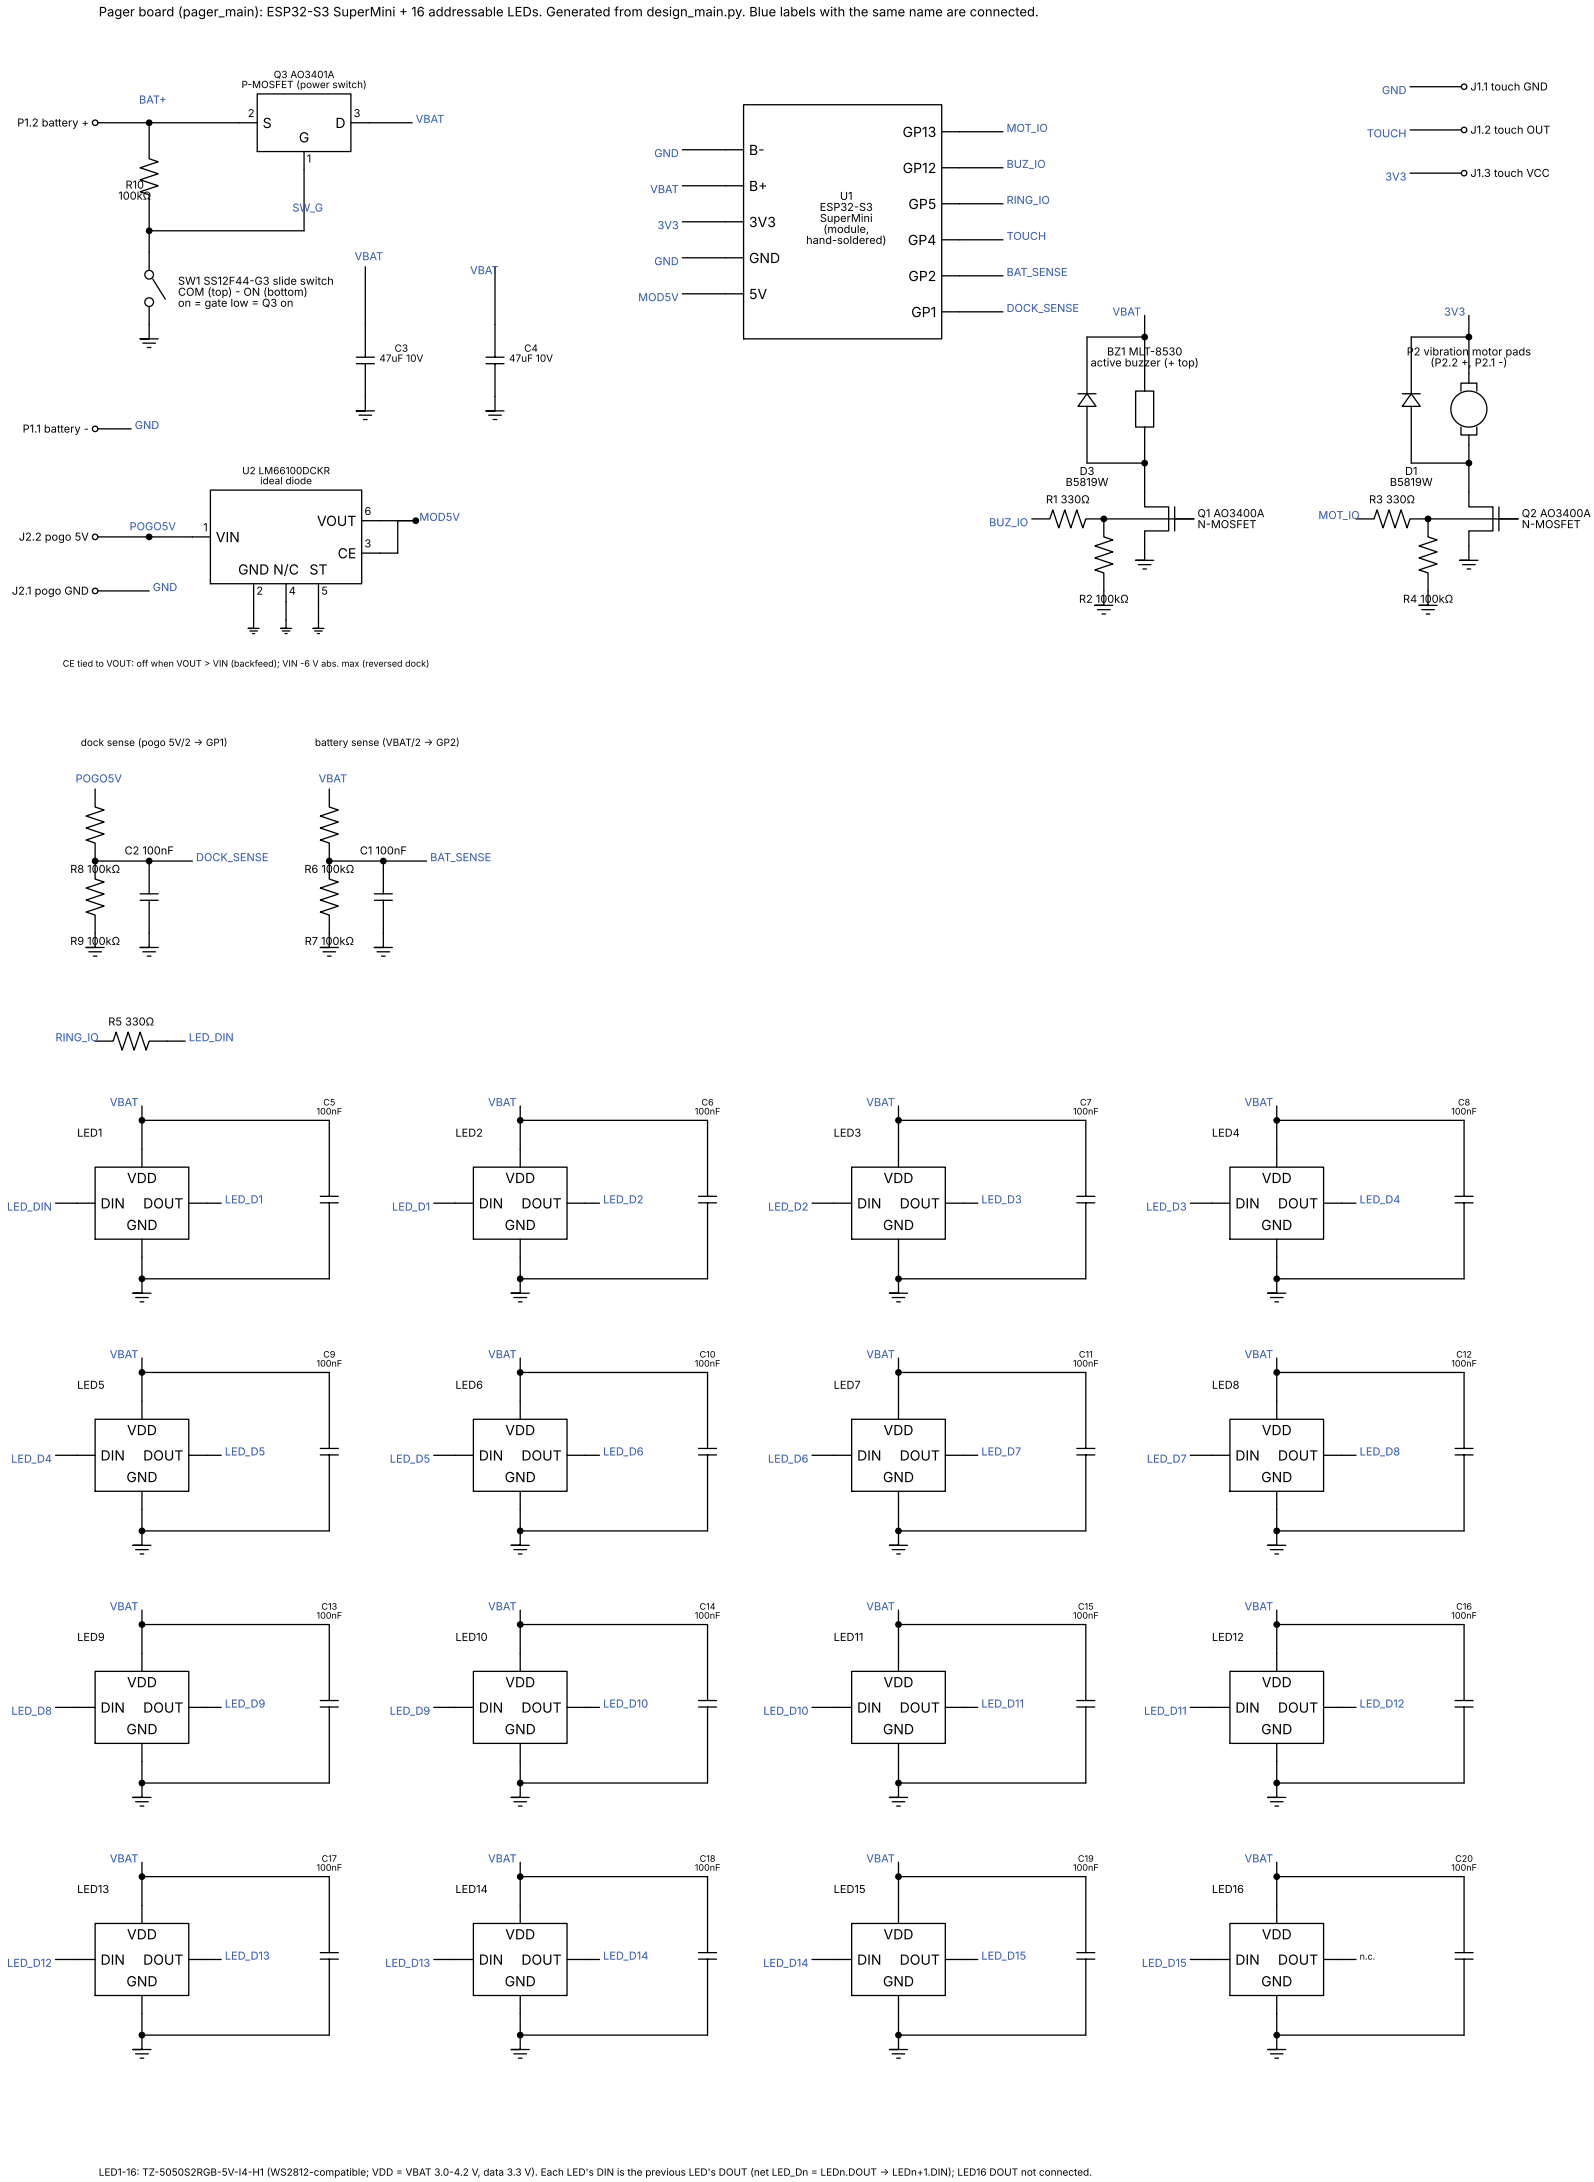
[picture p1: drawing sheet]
<svg xmlns="http://www.w3.org/2000/svg" width="562mm" height="769mm" viewBox="0 0 562 769" stroke-linecap="round" stroke-linejoin="round" font-family="sans-serif">
<g fill="none" stroke="#000" stroke-width=".46">
<path d="M90.7 33.1h33v20.3h-33zM262.1 36.9h69.9v82.6h-69.9zM497.1 30.6h19M33.5 43.3h19.1M52.6 43.3h38.1M52.6 43.3v12.7l3.2 1-6.4 2.2 6.4 2.1-6.4 2.1 6.4 2.1-6.4 2.1 3.2 1.1v12.7M107.2 53.4v28h-54.6M123.7 43.3h21.6M240.5 52.8h21.6M332 59.2h21.6M332 46.5h21.6M497.1 45.8h19"/>
<path d="M240.5 78.2h21.6M240.5 65.5h21.6M332 71.9h21.6M497.1 61.1h19M52.6 81.4v14M53.9 98.4l4.4 7.1M128.8 94.1v31.9M174.5 94.1v31.9M240.5 90.9h21.6M332 97.3h21.6M332 84.6h21.6M52.6 108.1v11.4h-3.2h6.4"/>
<path d="M240.5 103.6h21.6M332 110h21.6M403.5 118.9v19M403.5 111.2v7.7M403.5 118.9h-20.3v20M517.8 118.9v16.2M517.8 111.2v7.7M517.8 118.9h-20.3v20M50.4 121h4.4M51.9 122.5h1.3M125.6 126h6.4M125.6 128.2h6.4"/>
<path d="M128.8 128.2v16.7h-3.2h6.4M171.3 126h6.4M171.3 128.2h6.4M174.5 128.2v16.7h-3.2h6.4M380 138.9h6.4M383.2 138.9l3.2 4.4h-6.4zM494.3 138.9h6.4M497.5 138.9l3.2 4.4h-6.4zM515 137.9v-2.8h5.6v2.8M33.5 151.2h12.7M126.6 146.4h4.4M128.1 147.9h1.3"/>
<path d="M172.3 146.4h4.4M173.9 147.9h1.2M383.2 143.3v20h20.3M403.5 150.6h3.2v-12.7h-6.3v12.7h3.1v12.7M497.5 143.3v20h20.3M515 150.6v2.8h5.6v-2.8M517.8 153.4v9.9M74.2 172.8h53.3v33h-53.3zM403.5 163.3v15.5h8.5v8.4h-8.5v10.4h-3.1h6.3M414.1 178.8v8.4M517.8 163.3v15.5h8.5v8.4h-8.5v10.4h-3.1h6.3M528.4 178.8v8.4"/>
<path d="M33.5 189.3h40.7M127.5 183.6h19.1h-6.4v11.5h-12.7M363.7 183h6.4l1-3.2 2.2 6.4 2.1-6.4 2.1 6.4 2.1-6.4 2.1 6.4 1.1-3.2h6.3M389.1 183v6.3l3.2 1.1-6.3 2.1 6.3 2.1-6.3 2.1 6.3 2.2-6.3 2.1 3.1 1v11.5h-3.1h6.3M389.1 183h31.8h-6.8M401.3 199.1h4.4M478 183h6.4l1-3.2 2.2 6.4 2.1-6.4 2.1 6.4 2.1-6.4 2.1 6.4 1.1-3.2h6.3M503.4 183v6.3l3.2 1.1-6.3 2.1 6.3 2.1-6.3 2.1 6.3 2.2-6.3 2.1 3.1 1v11.5h-3.1h6.3M503.4 183h31.8h-6.8M515.6 199.1h4.4M33.5 208.4h19.1M89.4 205.8v15.8h-1.9h3.8"/>
<path d="M100.8 205.8v15.8h-1.9h3.8M112.3 205.8v15.8h-1.9h3.8M386.9 215h4.5M388.5 216.5h1.3M402.9 200.6h1.3M501.2 215h4.5M502.8 216.5h1.3M517.2 200.6h1.3M88.1 222.5h2.6M89 223.4h.8M99.5 222.5h2.7M100.5 223.4h.7"/>
<path d="M110.9 222.5h2.7M111.9 223.4h.8M33.5 278.2v6.4l3.2 1-6.3 2.2 6.3 2.1-6.3 2.1 6.3 2.1-6.3 2.1 3.1 1.1v6.3M116.1 278.2v6.4l3.2 1-6.4 2.2 6.4 2.1-6.4 2.1 6.4 2.1-6.4 2.1 3.2 1.1v6.3M33.5 303.6v6.4l3.2 1-6.3 2.2 6.3 2.1-6.3 2.1 6.3 2.1-6.3 2.1 3.1 1.1v11.4h-3.1h6.3M33.5 303.6h19.1M49.4 315.2h6.4M49.4 317.5h6.4M52.6 317.5v16.6h-3.2h6.4M52.6 303.6h15.2M52.6 303.6v11.6M116.1 303.6v6.4l3.2 1-6.4 2.2 6.4 2.1-6.4 2.1 6.4 2.1-6.4 2.1 3.2 1.1v11.4h-3.2h6.4"/>
<path d="M116.1 303.6h19M132 315.2h6.3M132 317.5h6.3M135.1 317.5v16.6h-3.1h6.3M135.1 303.6h15.3M135.1 303.6v11.6M31.3 335.6h4.5M32.9 337.2h1.3M50.4 335.6h4.4M51.9 337.2h1.3M113.9 335.6h4.4M115.4 337.2h1.3"/>
<path d="M132.9 335.6h4.5M134.5 337.2h1.3M33.5 367.1h6.4l1-3.1 2.2 6.3 2.1-6.3 2.1 6.3 2.1-6.3 2.1 6.3 1.1-3.2h12.7M50 395.1v16.5M50 390v5.1M50 395.1h66.1v26.8M183.4 395.1v16.5M183.4 390v5.1M183.4 395.1h66v26.8M316.7 395.1v16.5M316.7 390v5.1M316.7 395.1h66.1v26.8"/>
<path d="M450.1 395.1v16.5M450.1 390v5.1M450.1 395.1h66v26.8M33.5 411.6h33.1v25.4h-33.1zM166.9 411.6h33v25.4h-33zM300.2 411.6h33.1v25.4h-33.1zM433.6 411.6h33v25.4h-33zM19.6 424.3h13.9M50 437v14M66.6 424.3h11.4M112.9 421.9h6.4M112.9 424.2h6.4"/>
<path d="M116.1 424.2v26.8h-66.1M152.9 424.3h14M183.4 437v14M199.9 424.3h11.4M246.3 421.9h6.3M246.3 424.2h6.3M249.4 424.2v26.8h-66M286.3 424.3h13.9M316.7 437v14M333.3 424.3h11.4M379.6 421.9h6.4M379.6 424.2h6.4"/>
<path d="M382.8 424.2v26.8h-66.1M419.6 424.3h14M450.1 437v14M466.6 424.3h11.4M513 421.9h6.3M513 424.2h6.3M516.1 424.2v26.8h-66M47.8 457.6h4.5M49.4 459.1h1.3M50 451v5h-3.1h6.3M181.2 457.6h4.4M182.8 459.1h1.2"/>
<path d="M183.4 451v5h-3.2h6.4M314.5 457.6h4.5M316.1 459.1h1.3M316.7 451v5h-3.1h6.3M447.9 457.6h4.4M449.5 459.1h1.2M450.1 451v5h-3.2h6.4M50 478.9v5.1M183.4 478.9v5.1M316.7 478.9v5.1M450.1 478.9v5.1M50 484v16.5"/>
<path d="M50 484h66.1v26.8M183.4 484v16.5M183.4 484h66v26.8M316.7 484v16.5M316.7 484h66.1v26.8M450.1 484v16.5M450.1 484h66v26.8M19.6 513.2h13.9M33.5 500.5h33.1v25.4h-33.1zM66.6 513.2h11.4M112.9 510.8h6.4M112.9 513.1h6.4"/>
<path d="M116.1 513.1v26.8h-66.1M152.9 513.2h14M166.9 500.5h33v25.4h-33zM199.9 513.2h11.4M246.3 510.8h6.3M246.3 513.1h6.3M249.4 513.1v26.8h-66M286.3 513.2h13.9M300.2 500.5h33.1v25.4h-33.1zM333.3 513.2h11.4M379.6 510.8h6.4M379.6 513.1h6.4"/>
<path d="M382.8 513.1v26.8h-66.1M419.6 513.2h14M433.6 500.5h33v25.4h-33zM466.6 513.2h11.4M513 510.8h6.3M513 513.1h6.3M516.1 513.1v26.8h-66M50 525.9v14M50 539.9v5h-3.1h6.3M183.4 525.9v14M183.4 539.9v5h-3.2h6.4M316.7 525.9v14"/>
<path d="M316.7 539.9v5h-3.1h6.3M450.1 525.9v14M450.1 539.9v5h-3.2h6.4M47.8 546.5h4.5M49.4 548h1.3M181.2 546.5h4.4M182.8 548h1.2M314.5 546.5h4.5M316.1 548h1.3M447.9 546.5h4.4M449.5 548h1.2M50 572.9v16.5"/>
<path d="M50 567.8v5.1M50 572.9h66.1v26.8M183.4 572.9v16.5M183.4 567.8v5.1M183.4 572.9h66v26.8M316.7 572.9v16.5M316.7 567.8v5.1M316.7 572.9h66.1v26.8M450.1 572.9v16.5M450.1 567.8v5.1M450.1 572.9h66v26.8M33.5 589.4h33.1v25.4h-33.1z"/>
<path d="M112.9 599.7h6.4M166.9 589.4h33v25.4h-33zM246.3 599.7h6.3M300.2 589.4h33.1v25.4h-33.1zM379.6 599.7h6.4M433.6 589.4h33v25.4h-33zM513 599.7h6.3M19.6 602.1h13.9M50 614.8v14M66.6 602.1h11.4M112.9 602h6.4M116.1 602v26.8h-66.1"/>
<path d="M152.9 602.1h14M183.4 614.8v14M199.9 602.1h11.4M246.3 602h6.3M249.4 602v26.8h-66M286.3 602.1h13.9M316.7 614.8v14M333.3 602.1h11.4M379.6 602h6.4M382.8 602v26.8h-66.1M419.6 602.1h14M450.1 614.8v14"/>
<path d="M466.6 602.1h11.4M513 602h6.3M516.1 602v26.8h-66M47.8 635.4h4.5M49.4 636.9h1.3M50 628.8v5h-3.1h6.3M181.2 635.4h4.4M182.8 636.9h1.2M183.4 628.8v5h-3.2h6.4M314.5 635.4h4.5M316.1 636.9h1.3M316.7 628.8v5h-3.1h6.3"/>
<path d="M447.9 635.4h4.4M449.5 636.9h1.2M450.1 628.8v5h-3.2h6.4M50 656.7v5.1M183.4 656.7v5.1M316.7 656.7v5.1M450.1 656.7v5.1M33.5 678.3h33.1v25.4h-33.1zM50 661.8v16.5M50 661.8h66.1v26.8M166.9 678.3h33v25.4h-33zM183.4 661.8v16.5"/>
<path d="M183.4 661.8h66v26.8M300.2 678.3h33.1v25.4h-33.1zM316.7 661.8v16.5M316.7 661.8h66.1v26.8M433.6 678.3h33v25.4h-33zM450.1 661.8v16.5M450.1 661.8h66v26.8M19.6 691h13.9M66.6 691h11.4M112.9 688.6h6.4M112.9 690.9h6.4M116.1 690.9v26.8h-66.1"/>
<path d="M152.9 691h14M199.9 691h11.4M246.3 688.6h6.3M246.3 690.9h6.3M249.4 690.9v26.8h-66M286.3 691h13.9M333.3 691h11.4M379.6 688.6h6.4M379.6 690.9h6.4M382.8 690.9v26.8h-66.1M419.6 691h14M466.6 691h11.4"/>
<path d="M513 688.6h6.3M513 690.9h6.3M516.1 690.9v26.8h-66M50 703.7v14M50 717.7v5h-3.1h6.3M183.4 703.7v14M183.4 717.7v5h-3.2h6.4M316.7 703.7v14M316.7 717.7v5h-3.1h6.3M450.1 703.7v14M450.1 717.7v5h-3.2h6.4M47.8 724.3h4.5"/>
<path d="M49.4 725.8h1.3M181.2 724.3h4.4M182.8 725.8h1.2M314.5 724.3h4.5M316.1 725.8h1.3M447.9 724.3h4.4M449.5 725.8h1.2"/>
<circle cx="517.8" cy="144.3" r="6.3"/>
</g>
<circle cx="52.6" cy="96.9" r="1.52" fill="#fff"/>
<circle cx="52.6" cy="96.9" r="1.52" fill="none" stroke="#000" stroke-width=".46"/>
<circle cx="52.6" cy="106.5" r="1.52" fill="#fff"/>
<circle cx="52.6" cy="106.5" r="1.52" fill="none" stroke="#000" stroke-width=".46"/>
<circle cx="33.5" cy="43.3" r=".95" fill="#fff"/>
<g fill="none" stroke="#000" stroke-width=".46">
<circle cx="33.5" cy="43.3" r=".95"/>
<circle cx="52.6" cy="43.3" r=".95"/>
<circle cx="52.6" cy="81.4" r=".95"/>
</g>
<g fill="#000">
<circle cx="52.6" cy="43.3" r=".95"/>
<circle cx="52.6" cy="81.4" r=".95"/>
</g>
<circle cx="33.5" cy="151.2" r=".95" fill="#fff"/>
<circle cx="33.5" cy="151.2" r=".95" fill="none" stroke="#000" stroke-width=".46"/>
<circle cx="33.5" cy="189.3" r=".95" fill="#fff"/>
<g fill="none" stroke="#000" stroke-width=".46">
<circle cx="33.5" cy="189.3" r=".95"/>
<circle cx="52.6" cy="189.3" r=".95"/>
<circle cx="146.6" cy="183.6" r=".95"/>
</g>
<g fill="#000">
<circle cx="52.6" cy="189.3" r=".95"/>
<circle cx="146.6" cy="183.6" r=".95"/>
</g>
<circle cx="33.5" cy="208.4" r=".95" fill="#fff"/>
<g fill="none" stroke="#000" stroke-width=".46">
<circle cx="33.5" cy="208.4" r=".95"/>
<circle cx="33.5" cy="303.6" r=".95"/>
<circle cx="52.6" cy="303.6" r=".95"/>
<circle cx="116.1" cy="303.6" r=".95"/>
<circle cx="135.1" cy="303.6" r=".95"/>
</g>
<g fill="#000">
<circle cx="33.5" cy="303.6" r=".95"/>
<circle cx="52.6" cy="303.6" r=".95"/>
<circle cx="116.1" cy="303.6" r=".95"/>
<circle cx="135.1" cy="303.6" r=".95"/>
</g>
<circle cx="516.1" cy="30.6" r=".95" fill="#fff"/>
<circle cx="516.1" cy="30.6" r=".95" fill="none" stroke="#000" stroke-width=".46"/>
<circle cx="516.1" cy="45.8" r=".95" fill="#fff"/>
<circle cx="516.1" cy="45.8" r=".95" fill="none" stroke="#000" stroke-width=".46"/>
<circle cx="516.1" cy="61.1" r=".95" fill="#fff"/>
<g fill="none" stroke="#000" stroke-width=".46">
<circle cx="516.1" cy="61.1" r=".95"/>
<circle cx="403.5" cy="118.9" r=".95"/>
<circle cx="517.8" cy="118.9" r=".95"/>
<circle cx="403.5" cy="163.3" r=".95"/>
<circle cx="517.8" cy="163.3" r=".95"/>
<circle cx="389.1" cy="183" r=".95"/>
<circle cx="503.4" cy="183" r=".95"/>
<circle cx="50" cy="395.1" r=".95"/>
<circle cx="183.4" cy="395.1" r=".95"/>
<circle cx="316.7" cy="395.1" r=".95"/>
<circle cx="450.1" cy="395.1" r=".95"/>
<circle cx="50" cy="451" r=".95"/>
<circle cx="183.4" cy="451" r=".95"/>
<circle cx="316.7" cy="451" r=".95"/>
<circle cx="450.1" cy="451" r=".95"/>
<circle cx="50" cy="484" r=".95"/>
<circle cx="183.4" cy="484" r=".95"/>
<circle cx="316.7" cy="484" r=".95"/>
<circle cx="450.1" cy="484" r=".95"/>
<circle cx="50" cy="539.9" r=".95"/>
<circle cx="183.4" cy="539.9" r=".95"/>
<circle cx="316.7" cy="539.9" r=".95"/>
<circle cx="450.1" cy="539.9" r=".95"/>
<circle cx="50" cy="572.9" r=".95"/>
<circle cx="183.4" cy="572.9" r=".95"/>
<circle cx="316.7" cy="572.9" r=".95"/>
<circle cx="450.1" cy="572.9" r=".95"/>
<circle cx="50" cy="628.8" r=".95"/>
<circle cx="183.4" cy="628.8" r=".95"/>
<circle cx="316.7" cy="628.8" r=".95"/>
<circle cx="450.1" cy="628.8" r=".95"/>
<circle cx="50" cy="661.8" r=".95"/>
<circle cx="183.4" cy="661.8" r=".95"/>
<circle cx="316.7" cy="661.8" r=".95"/>
<circle cx="450.1" cy="661.8" r=".95"/>
<circle cx="50" cy="717.7" r=".95"/>
<circle cx="183.4" cy="717.7" r=".95"/>
<circle cx="316.7" cy="717.7" r=".95"/>
<circle cx="450.1" cy="717.7" r=".95"/>
</g>
<g fill="#000">
<circle cx="403.5" cy="118.9" r=".95"/>
<circle cx="517.8" cy="118.9" r=".95"/>
<circle cx="403.5" cy="163.3" r=".95"/>
<circle cx="517.8" cy="163.3" r=".95"/>
<circle cx="389.1" cy="183" r=".95"/>
<circle cx="503.4" cy="183" r=".95"/>
<circle cx="50" cy="395.1" r=".95"/>
<circle cx="183.4" cy="395.1" r=".95"/>
<circle cx="316.7" cy="395.1" r=".95"/>
<circle cx="450.1" cy="395.1" r=".95"/>
<circle cx="50" cy="451" r=".95"/>
<circle cx="183.4" cy="451" r=".95"/>
<circle cx="316.7" cy="451" r=".95"/>
<circle cx="450.1" cy="451" r=".95"/>
<circle cx="50" cy="484" r=".95"/>
<circle cx="183.4" cy="484" r=".95"/>
<circle cx="316.7" cy="484" r=".95"/>
<circle cx="450.1" cy="484" r=".95"/>
<circle cx="50" cy="539.9" r=".95"/>
<circle cx="183.4" cy="539.9" r=".95"/>
<circle cx="316.7" cy="539.9" r=".95"/>
<circle cx="450.1" cy="539.9" r=".95"/>
<circle cx="50" cy="572.9" r=".95"/>
<circle cx="183.4" cy="572.9" r=".95"/>
<circle cx="316.7" cy="572.9" r=".95"/>
<circle cx="450.1" cy="572.9" r=".95"/>
<circle cx="50" cy="628.8" r=".95"/>
<circle cx="183.4" cy="628.8" r=".95"/>
<circle cx="316.7" cy="628.8" r=".95"/>
<circle cx="450.1" cy="628.8" r=".95"/>
<circle cx="50" cy="661.8" r=".95"/>
<circle cx="183.4" cy="661.8" r=".95"/>
<circle cx="316.7" cy="661.8" r=".95"/>
<circle cx="450.1" cy="661.8" r=".95"/>
<circle cx="50" cy="717.7" r=".95"/>
<circle cx="183.4" cy="717.7" r=".95"/>
<circle cx="316.7" cy="717.7" r=".95"/>
<circle cx="450.1" cy="717.7" r=".95"/>
</g>
<g font-size="4.9">
<text x="92.6" y="45.1">S</text>
<text x="118.2" y="45.1">D</text>
<text x="105.4" y="50.2">G</text>
<text x="318.2" y="48.3">GP13</text>
<text x="264" y="54.7">B-</text>
<text x="318.2" y="61">GP12</text>
<text x="264" y="67.4">B+</text>
<text x="320.2" y="73.7">GP5</text>
<text x="264" y="80.1">3V3</text>
<text x="320.1" y="86.4">GP4</text>
<text x="264" y="92.8">GND</text>
<text x="320.2" y="99.1">GP2</text>
<text x="264" y="105.5">5V</text>
<text x="321.2" y="111.8">GP1</text>
<text x="111.7" y="185.5">VOUT</text>
<text x="76.1" y="191.2">VIN</text>
<text x="119" y="196.9">CE</text>
<text x="83.9" y="202.6">GND N/C</text>
<text x="109.1" y="202.6">ST</text>
<text x="44.8" y="417.2">VDD</text>
<text x="178.1" y="417.2">VDD</text>
<text x="311.5" y="417.2">VDD</text>
<text x="444.8" y="417.2">VDD</text>
<text x="35.4" y="426.1">DIN</text>
<text x="50.5" y="426.1">DOUT</text>
<text x="168.8" y="426.1">DIN</text>
<text x="183.8" y="426.1">DOUT</text>
<text x="302.1" y="426.1">DIN</text>
<text x="317.1" y="426.1">DOUT</text>
<text x="435.5" y="426.1">DIN</text>
<text x="450.5" y="426.1">DOUT</text>
<text x="44.6" y="433.8">GND</text>
<text x="177.9" y="433.8">GND</text>
<text x="311.3" y="433.8">GND</text>
<text x="444.6" y="433.8">GND</text>
<text x="44.8" y="506.1">VDD</text>
<text x="178.1" y="506.1">VDD</text>
<text x="311.5" y="506.1">VDD</text>
<text x="444.8" y="506.1">VDD</text>
<text x="35.4" y="515">DIN</text>
<text x="50.5" y="515">DOUT</text>
<text x="168.8" y="515">DIN</text>
<text x="183.8" y="515">DOUT</text>
<text x="302.1" y="515">DIN</text>
<text x="317.1" y="515">DOUT</text>
<text x="435.5" y="515">DIN</text>
<text x="450.5" y="515">DOUT</text>
<text x="44.6" y="522.7">GND</text>
<text x="177.9" y="522.7">GND</text>
<text x="311.3" y="522.7">GND</text>
<text x="444.6" y="522.7">GND</text>
<text x="44.8" y="595">VDD</text>
<text x="178.1" y="595">VDD</text>
<text x="311.5" y="595">VDD</text>
<text x="444.8" y="595">VDD</text>
<text x="35.4" y="603.9">DIN</text>
<text x="50.5" y="603.9">DOUT</text>
<text x="168.8" y="603.9">DIN</text>
<text x="183.8" y="603.9">DOUT</text>
<text x="302.1" y="603.9">DIN</text>
<text x="317.1" y="603.9">DOUT</text>
<text x="435.5" y="603.9">DIN</text>
<text x="450.5" y="603.9">DOUT</text>
<text x="44.6" y="611.6">GND</text>
<text x="177.9" y="611.6">GND</text>
<text x="311.3" y="611.6">GND</text>
<text x="444.6" y="611.6">GND</text>
<text x="44.8" y="683.9">VDD</text>
<text x="178.1" y="683.9">VDD</text>
<text x="311.5" y="683.9">VDD</text>
<text x="444.8" y="683.9">VDD</text>
<text x="35.4" y="692.8">DIN</text>
<text x="50.5" y="692.8">DOUT</text>
<text x="168.8" y="692.8">DIN</text>
<text x="183.8" y="692.8">DOUT</text>
<text x="302.1" y="692.8">DIN</text>
<text x="317.1" y="692.8">DOUT</text>
<text x="435.5" y="692.8">DIN</text>
<text x="450.5" y="692.8">DOUT</text>
<text x="44.6" y="700.5">GND</text>
<text x="177.9" y="700.5">GND</text>
<text x="311.3" y="700.5">GND</text>
<text x="444.6" y="700.5">GND</text>
</g>
<text font-size="4.6" x="34.8" y="5.8">Pager board (pager_main): ESP32-S3 SuperMini + 16 addressable LEDs. Generated from design_main.py. Blue labels with the same name are connected.</text>
<g font-size="3.9" fill="#1f4fbf">
<text x="487.2" y="33.2">GND</text>
<text x="49" y="36.5">BAT+</text>
<text x="146.6" y="43.3">VBAT</text>
<text x="354.8" y="46.5">MOT_IO</text>
<text x="481.9" y="48.4">TOUCH</text>
<text x="230.7" y="55.4">GND</text>
<text x="354.8" y="59.2">BUZ_IO</text>
<text x="488.3" y="63.7">3V3</text>
<text x="229.2" y="68.1">VBAT</text>
<text x="354.8" y="71.9">RING_IO</text>
<text x="103.1" y="74.6">SW_G</text>
<text x="231.8" y="80.8">3V3</text>
<text x="354.8" y="84.6">TOUCH</text>
<text x="125" y="91.8">VBAT</text>
<text x="230.7" y="93.5">GND</text>
<text x="165.7" y="96.7">VBAT</text>
<text x="354.8" y="97.3">BAT_SENSE</text>
<text x="225" y="106.2">MOD5V</text>
<text x="354.8" y="110">DOCK_SENSE</text>
<text x="392.2" y="111.3">VBAT</text>
<text x="509.1" y="111.3">3V3</text>
<text x="47.5" y="151.3">GND</text>
<text x="147.8" y="183.7">MOD5V</text>
<text x="348.7" y="185.6">BUZ_IO</text>
<text x="464.8" y="183">MOT_IO</text>
<text x="45.7" y="187">POGO5V</text>
<text x="53.9" y="208.4">GND</text>
<text x="26.6" y="275.9">POGO5V</text>
<text x="112.3" y="275.9">VBAT</text>
<text x="69.1" y="303.7">DOCK_SENSE</text>
<text x="151.6" y="303.7">BAT_SENSE</text>
<text x="19.5" y="367.2">RING_IO</text>
<text x="66.6" y="367.2">LED_DIN</text>
<text x="38.7" y="390">VBAT</text>
<text x="172.1" y="390">VBAT</text>
<text x="305.4" y="390">VBAT</text>
<text x="438.8" y="390">VBAT</text>
<text x="79.3" y="424.3">LED_D1</text>
<text x="212.6" y="424.3">LED_D2</text>
<text x="346" y="424.3">LED_D3</text>
<text x="479.3" y="424.3">LED_D4</text>
<text x="2.5" y="426.9">LED_DIN</text>
<text x="138.2" y="426.9">LED_D1</text>
<text x="270.8" y="426.9">LED_D2</text>
<text x="404.1" y="426.9">LED_D3</text>
<text x="38.7" y="478.9">VBAT</text>
<text x="172.1" y="478.9">VBAT</text>
<text x="305.4" y="478.9">VBAT</text>
<text x="438.8" y="478.9">VBAT</text>
<text x="3.9" y="515.8">LED_D4</text>
<text x="79.3" y="513.2">LED_D5</text>
<text x="137.4" y="515.8">LED_D5</text>
<text x="212.6" y="513.2">LED_D6</text>
<text x="270.7" y="515.8">LED_D6</text>
<text x="346" y="513.2">LED_D7</text>
<text x="404.3" y="515.8">LED_D7</text>
<text x="479.3" y="513.2">LED_D8</text>
<text x="38.7" y="567.8">VBAT</text>
<text x="172.1" y="567.8">VBAT</text>
<text x="305.4" y="567.8">VBAT</text>
<text x="438.8" y="567.8">VBAT</text>
<text x="4" y="604.7">LED_D8</text>
<text x="79.3" y="602.1">LED_D9</text>
<text x="137.4" y="604.7">LED_D9</text>
<text x="212.6" y="602.1">LED_D10</text>
<text x="269.1" y="604.7">LED_D10</text>
<text x="346" y="602.1">LED_D11</text>
<text x="403.3" y="604.7">LED_D11</text>
<text x="479.3" y="602.1">LED_D12</text>
<text x="38.7" y="656.7">VBAT</text>
<text x="172.1" y="656.7">VBAT</text>
<text x="305.4" y="656.7">VBAT</text>
<text x="438.8" y="656.7">VBAT</text>
<text x="2.5" y="693.6">LED_D12</text>
<text x="79.3" y="691">LED_D13</text>
<text x="135.8" y="693.6">LED_D13</text>
<text x="212.6" y="691">LED_D14</text>
<text x="269" y="693.6">LED_D14</text>
<text x="346" y="691">LED_D15</text>
<text x="402.5" y="693.6">LED_D15</text>
</g>
<g font-size="3.9">
<text x="518.4" y="31.9">J1.1 touch GND</text>
<text x="87.4" y="41.3">2</text>
<text x="124.7" y="41.3">3</text>
<text x="6.1" y="44.6">P1.2 battery +</text>
<text x="518.4" y="47.2">J1.2 touch OUT</text>
<text x="108.1" y="57.3">1</text>
<text x="518.4" y="62.4">J1.3 touch VCC</text>
<text x="41.7" y="70.4">100kΩ</text>
<text x="44.2" y="66.5">R10</text>
<text x="296.1" y="70.5">U1</text>
<text x="289" y="74.4">ESP32-S3</text>
<text x="289" y="78.3">SuperMini</text>
<text x="290.3" y="82.1">(module,</text>
<text x="284.2" y="86">hand-soldered)</text>
<text x="62.7" y="100.4">SW1 SS12F44-G3 slide switch</text>
<text x="62.7" y="104.3">COM (top) - ON (bottom)</text>
<text x="62.7" y="108.2">on = gate low = Q3 on</text>
<text x="390.2" y="125.3">BZ1 MLT-8530</text>
<text x="495.9" y="125.3">P</text>
<text x="498.4" y="125.3">2 vibration</text>
<text x="518.9" y="125.3">motor pads</text>
<text x="384.5" y="129.2">active buzzer (+ top)</text>
<text x="504.3" y="129.2">(P2.2 + ,</text>
<text x="519.9" y="129.2">P2.1 -)</text>
<text x="8" y="152.6">P1.1 battery -</text>
<text x="380.6" y="167.5">D3</text>
<text x="495.3" y="167.5">D1</text>
<text x="375.7" y="171.4">B5819W</text>
<text x="490" y="171.4">B5819W</text>
<text x="368.7" y="177.5">R1</text>
<text x="373.9" y="177.5">330Ω</text>
<text x="482.6" y="177.5">R3</text>
<text x="488.6" y="177.5">330Ω</text>
<text x="128.5" y="181.6">6</text>
<text x="422.2" y="182.4">Q1 AO3400A</text>
<text x="536.5" y="182.4">Q2 AO3400A</text>
<text x="6.6" y="190.7">J2.2 pogo 5V</text>
<text x="71.6" y="187.3">1</text>
<text x="422.2" y="186.2">N-MOSFET</text>
<text x="536.5" y="186.2">N-MOSFET</text>
<text x="128.5" y="193">3</text>
<text x="4.2" y="209.7">J2.1 pogo GND</text>
<text x="90.4" y="209.7">2</text>
<text x="101.8" y="209.7">4</text>
<text x="113.2" y="209.7">5</text>
<text x="380.4" y="212.6">R2</text>
<text x="386.3" y="212.6">100kΩ</text>
<text x="494.6" y="212.6">R4</text>
<text x="500.7" y="212.6">100kΩ</text>
<text x="43.9" y="301.3">C2</text>
<text x="50.2" y="301.3">100nF</text>
<text x="126.9" y="301.3">C1</text>
<text x="132.4" y="301.3">100nF</text>
<text x="24.8" y="307.8">R8</text>
<text x="30.7" y="307.8">100kΩ</text>
<text x="107.3" y="307.8">R6</text>
<text x="113.3" y="307.8">100kΩ</text>
<text x="24.7" y="333.2">R9</text>
<text x="30.7" y="333.2">100kΩ</text>
<text x="107.4" y="333.2">R7</text>
<text x="113.2" y="333.2">10</text>
<text x="117.2" y="333.2">0kΩ</text>
<text x="38.2" y="361.6">R5</text>
<text x="44.1" y="361.6">330Ω</text>
<text x="27.2" y="400.8">LED1</text>
<text x="160.5" y="400.8">LED2</text>
<text x="293.9" y="400.8">LED3</text>
<text x="427.2" y="400.8">LED4</text>
<text x="27.2" y="489.7">LED5</text>
<text x="160.5" y="489.7">LED6</text>
<text x="293.9" y="489.7">LED7</text>
<text x="427.2" y="489.7">LED8</text>
<text x="27.2" y="578.6">LED9</text>
<text x="160.5" y="578.6">LED10</text>
<text x="293.9" y="578.6">LED11</text>
<text x="427.2" y="578.6">LED12</text>
<text x="27.2" y="667.5">LED13</text>
<text x="160.5" y="667.5">LED14</text>
<text x="293.9" y="667.5">LED15</text>
<text x="427.2" y="667.5">LED16</text>
</g>
<g font-size="3.5">
<text x="96.5" y="27.5">Q3 AO3401A</text>
<text x="85.1" y="31.1">P-MOSFET (power switch)</text>
<text x="139.1" y="124.1">C3</text>
<text x="184.8" y="124.1">C4</text>
<text x="133.7" y="127.6">47uF 10V</text>
<text x="179.5" y="127.6">47uF 10V</text>
<text x="85.4" y="167.2">U2 LM66100DCKR</text>
<text x="91.7" y="170.8">ideal diode</text>
<text x="28.5" y="263">dock sense (pogo 5V/2 -&gt;</text>
<text x="72.6" y="263">GP1)</text>
<text x="111" y="263">battery sense (VBAT/2 -&gt;</text>
<text x="153.7" y="263">GP2)</text>
<text x="34.8" y="767.2">LED1-16: TZ-5050S2RGB-5V-I4-H1 (WS2812-compatible; VDD = VBAT 3.0-4.2 V, data 3.3 V). Each LED's DIN is the previous LED's DOUT (net LED_Dn = LEDn.DOUT -&gt;</text>
<text x="314.5" y="767.2">LEDn+1.DIN); LED16 DOUT not connected.</text>
</g>
<g font-size="3.2">
<text x="22.1" y="235.1">CE tied to VOUT: off when VOUT &gt; VIN (backfeed); VIN -6 V abs. max (reversed dock)</text>
<text x="114" y="389.8">C5</text>
<text x="247.3" y="389.8">C6</text>
<text x="380.7" y="389.8">C7</text>
<text x="514" y="389.8">C8</text>
<text x="111.6" y="393">100nF</text>
<text x="244.9" y="393">100nF</text>
<text x="378.3" y="393">100nF</text>
<text x="511.6" y="393">100nF</text>
<text x="113.9" y="478.7">C9</text>
<text x="246.6" y="478.7">C10</text>
<text x="380.3" y="478.7">C11</text>
<text x="513.4" y="478.7">C12</text>
<text x="111.6" y="481.9">100nF</text>
<text x="244.9" y="481.9">100nF</text>
<text x="378.3" y="481.9">100nF</text>
<text x="511.6" y="481.9">100nF</text>
<text x="113.3" y="567.6">C13</text>
<text x="246.6" y="567.6">C14</text>
<text x="380" y="567.6">C15</text>
<text x="513.3" y="567.6">C16</text>
<text x="111.6" y="570.8">100nF</text>
<text x="244.9" y="570.8">100nF</text>
<text x="378.3" y="570.8">100nF</text>
<text x="511.6" y="570.8">100nF</text>
<text x="111.6" y="659.7">100nF</text>
<text x="113.4" y="656.5">C17</text>
<text x="244.9" y="659.7">100nF</text>
<text x="246.6" y="656.5">C18</text>
<text x="378.3" y="659.7">100nF</text>
<text x="380" y="656.5">C19</text>
<text x="511.6" y="659.7">100nF</text>
<text x="513" y="656.5">C20</text>
<text x="479.3" y="691">n.c.</text>
</g>
</svg>
